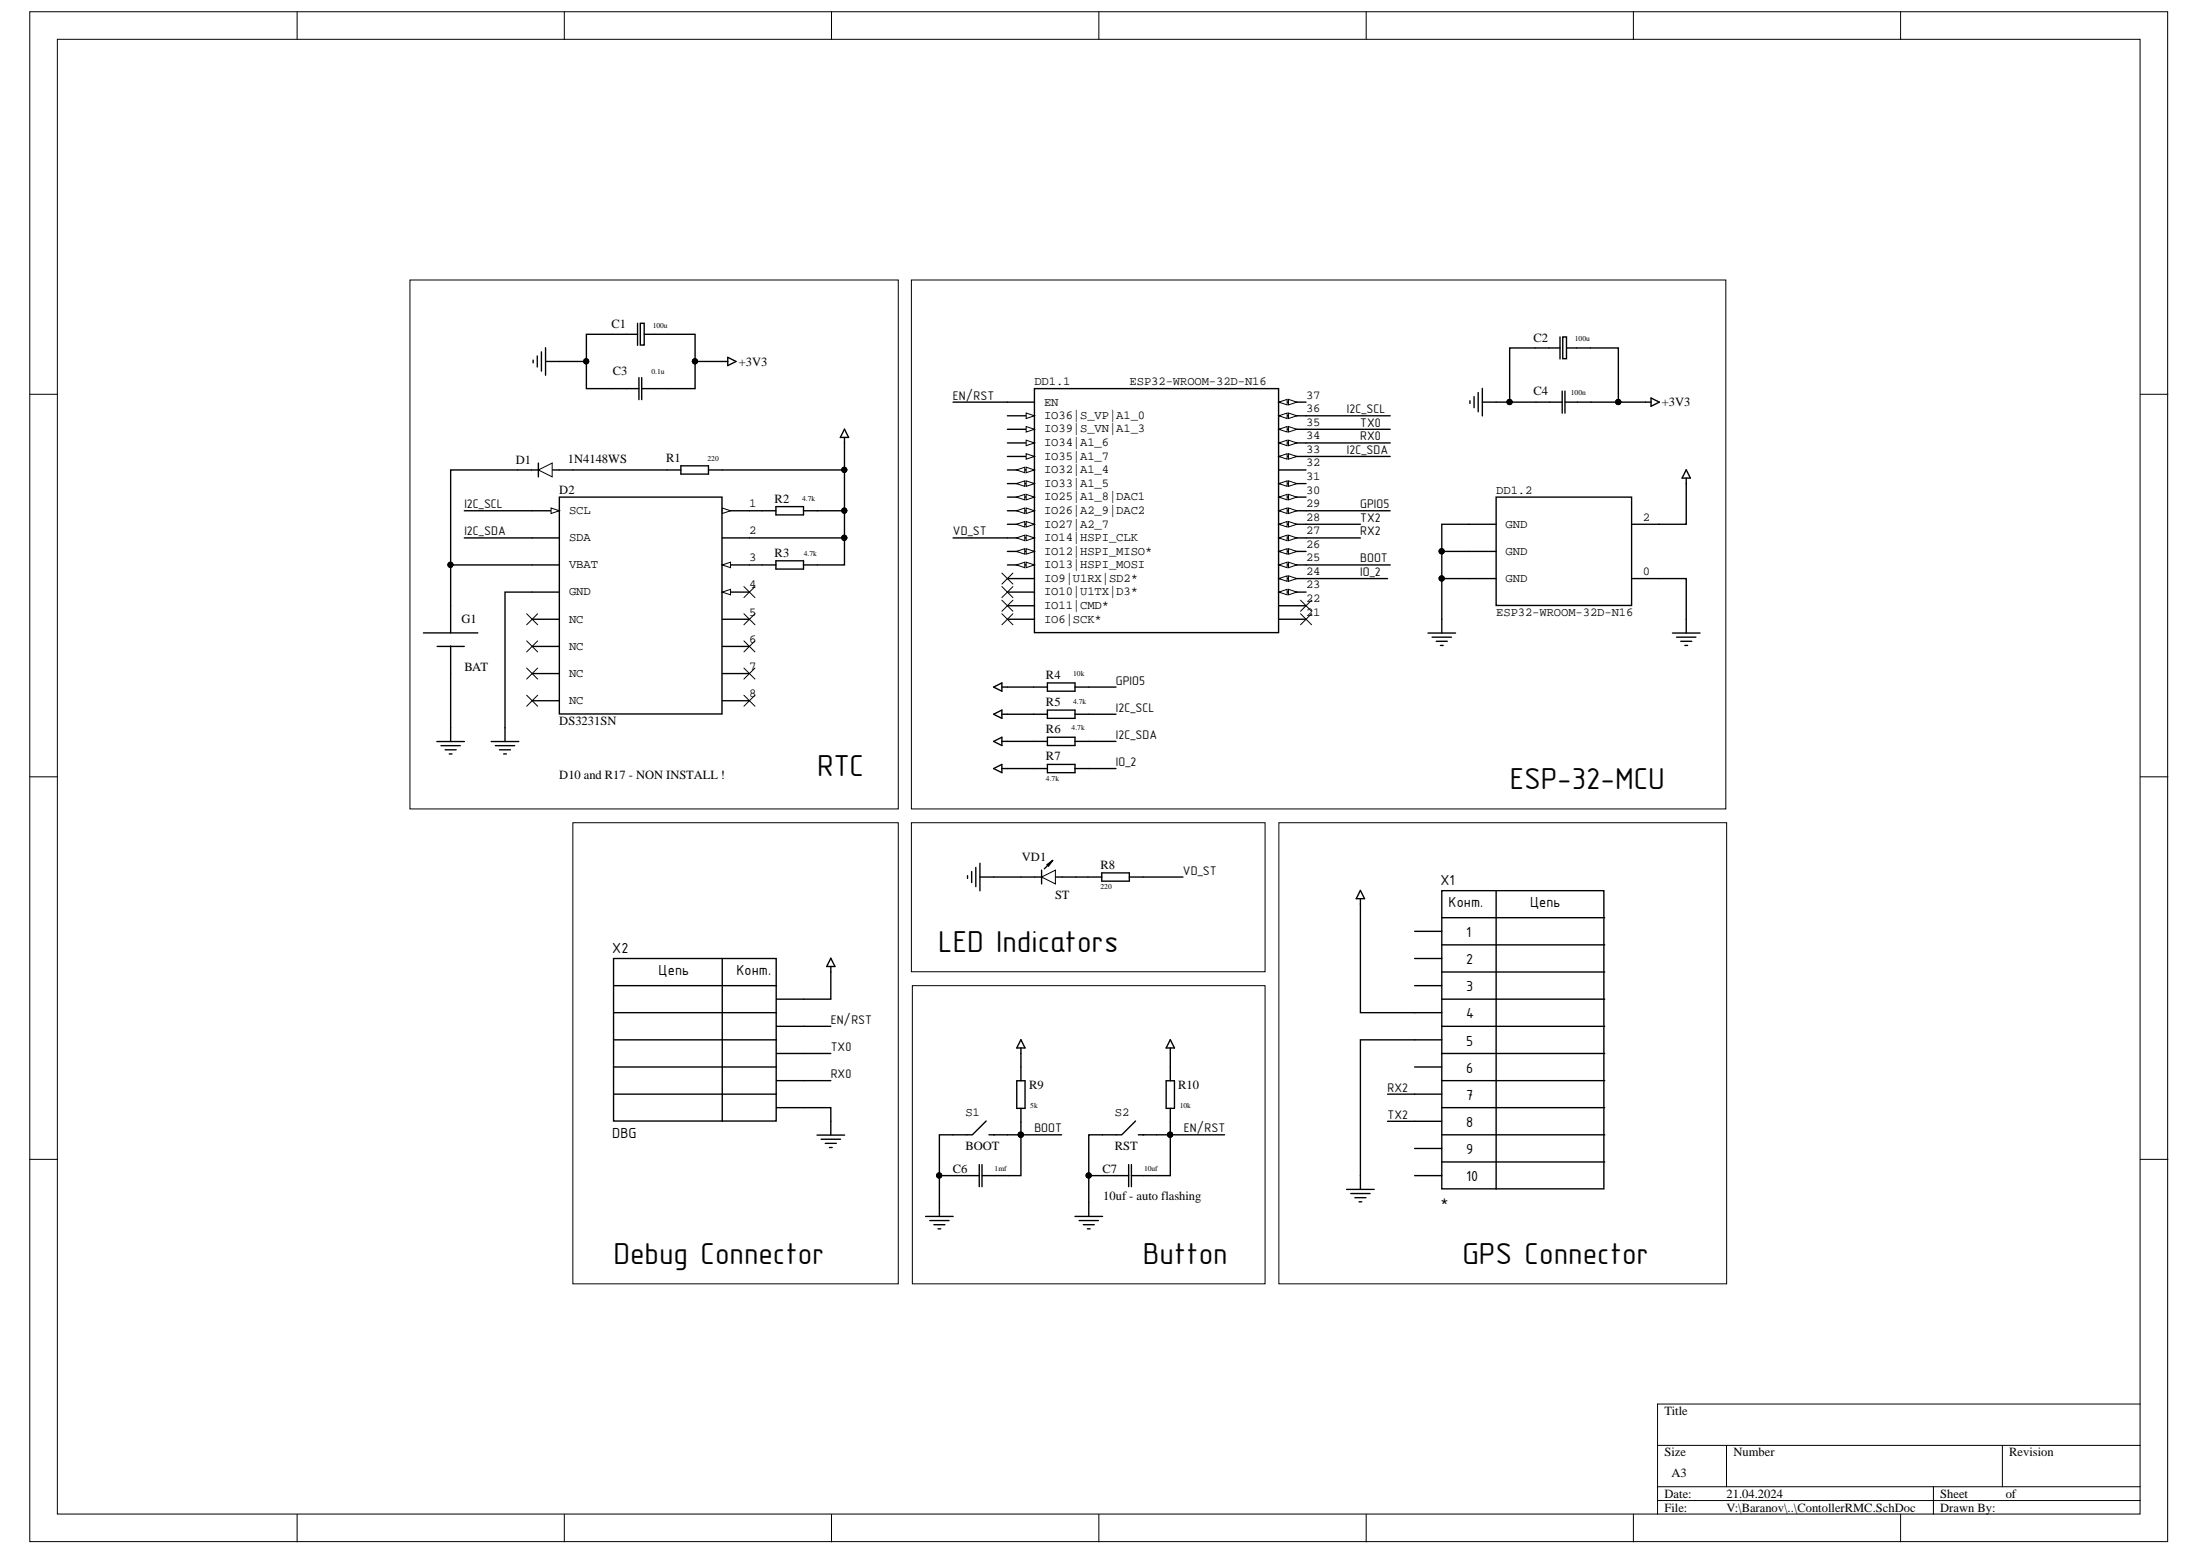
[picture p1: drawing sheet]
<svg xmlns="http://www.w3.org/2000/svg" width="297mm" height="210mm" viewBox="0 0 297 210" stroke-linecap="round" stroke-linejoin="round" font-family="sans-serif">
<g fill="#fff" stroke="#000" stroke-width=".14">
<path d="M4 1.6h288.7v206.5h-288.7z"/>
<path d="M7.7 5.3h281.2v199.1h-281.2z"/>
</g>
<g fill="none" stroke="#000" stroke-width=".14">
<path d="M40.1 1.6v3.7M76.2 1.6v3.7M112.3 1.6v3.7M148.4 1.6v3.7M184.5 1.6v3.7M220.5 1.6v3.7M256.6 1.6v3.7M55.4 37.8h65.9v71.4h-65.9zM4 53.2h3.7M289 53.2h3.7M4 104.9h3.7M123.1 111.1h47.7v20.1h-47.7z"/>
<path d="M289 104.9h3.7M4 156.5h3.7M289 156.5h3.7M223.8 195.1h65.2M233.1 195.1v5.6M270.4 195.1v5.6M289 189.5h-65.2v14.9M40.1 204.4v3.7M76.2 204.4v3.7M112.3 204.4v3.7M148.4 204.4v3.7M184.5 204.4v3.7"/>
<path d="M220.5 204.4v3.7M223.8 200.7h65.2M223.8 202.6h65.2M256.6 204.4v3.7M261 200.7v3.7"/>
</g>
<path d="M71.9 68.9h3.6M97.5 87.3h3.7M146.9 118.4h1.9M148.8 117.8h3.7v1.1h-3.7zM152.5 118.4h1.8" fill="none" stroke="#000" stroke-width=".19"/>
<path d="M74.4 68.6l1.1 .3-1.1 .4z" fill="#fff"/>
<path d="M74.4 68.6l1.1 .3-1.1 .4z" fill="none" stroke="#000" stroke-width=".14"/>
<path d="M75.5 67.1h22v29.3h-22zM97.5 68.9h3.7" fill="none" stroke="#000" stroke-width=".19"/>
<path d="M97.5 68.6l1.1 .3-1.1 .4z" fill="#fff"/>
<path d="M97.5 68.6l1.1 .3-1.1 .4z" fill="none" stroke="#000" stroke-width=".14"/>
<path d="M97.5 72.6h3.7M97.5 76.3h3.7" fill="none" stroke="#000" stroke-width=".19"/>
<path d="M97.5 76.3l1.1-.4v.7z" fill="#fff"/>
<path d="M97.5 76.3l1.1-.4v.7z" fill="none" stroke="#000" stroke-width=".14"/>
<path d="M97.5 79.9h3.7" fill="none" stroke="#000" stroke-width=".19"/>
<path d="M97.5 79.9l1.1-.3v.7z" fill="#fff"/>
<path d="M97.5 79.9l1.1-.3v.7z" fill="none" stroke="#000" stroke-width=".14"/>
<g fill="none" stroke="#000" stroke-width=".19">
<path d="M82.7 52.5h3.6M86.3 51v2.9M86.6 52.5h3.6M86.6 51v2.9M69.9 63.4h7.4M71.9 79.9h3.6M71.9 76.3h3.6M71.9 72.6h3.6M72.7 62.5v1.9M71.9 83.6h3.6M71.9 90.9h3.6M71.9 94.6h3.6"/>
<path d="M71.9 87.3h3.6M97.5 83.6h3.7M97.5 90.9h3.7M97.5 94.6h3.7"/>
</g>
<path d="M72.7 63.4l1.9-.9v1.9z" fill="#fff"/>
<g fill="none" stroke="#000" stroke-width=".14">
<path d="M72.7 63.4l1.9-.9v1.9zM100.4 79.2l1.5 1.5M101.9 79.2l-1.5 1.5M71.1 82.8l1.5 1.5M71.1 86.5l1.5 1.5M71.1 90.2l1.5 1.5M71.1 93.8l1.5 1.5M72.6 82.8l-1.5 1.5M72.6 86.5l-1.5 1.5M72.6 90.2l-1.5 1.5M72.6 93.8l-1.5 1.5M100.4 82.8l1.5 1.5"/>
<path d="M100.4 86.5l1.5 1.5M100.4 90.2l1.5 1.5M100.4 93.8l1.5 1.5M101.9 82.8l-1.5 1.5M101.9 86.5l-1.5 1.5M101.9 90.2l-1.5 1.5M101.9 93.8l-1.5 1.5"/>
</g>
<g fill="none" stroke="#000" stroke-width=".19">
<path d="M72 48.6v.4M72.5 48v1.5M73.1 47.5v2.6M73.7 46.9v3.8M73.7 48.8h1.8M97.5 48.8h.8M98.3 48.2l1.1 .6-1.1 .6zM114 57.9l.6 1.1h-1.1zM114 59v.8M136 57.9h3.7M90.1 63.4h1.8M91.9 62.9h3.8v1.1h-3.8z"/>
<path d="M95.7 63.4h1.8M102.9 68.9h1.9M102.9 76.3h1.9M104.8 68.4h3.7v1.1h-3.7zM104.8 75.7h3.7v1.1h-3.7zM108.5 68.9h1.9M108.5 76.3h1.9M60.8 98.2v1.9M68.2 98.2v1.9M59 100.1h3.7M59.5 100.7h2.6M60.1 101.2h1.5"/>
<path d="M60.7 101.8h.3M66.3 100.1h3.7M66.9 100.7h2.6M67.4 101.2h1.5M68 101.8h.4"/>
</g>
<path d="M138.5 57.6l1.2 .3-1.2 .4z" fill="#fff"/>
<path d="M138.5 57.6l1.2 .3-1.2 .4z" fill="none" stroke="#000" stroke-width=".14"/>
<path d="M136 59.8h3.7" fill="none" stroke="#000" stroke-width=".19"/>
<path d="M138.5 59.4l1.2 .4-1.2 .4z" fill="#fff"/>
<path d="M138.5 59.4l1.2 .4-1.2 .4z" fill="none" stroke="#000" stroke-width=".14"/>
<path d="M136 54.3h3.7M136 56.1h3.7" fill="none" stroke="#000" stroke-width=".19"/>
<path d="M138.5 55.8l1.2 .3-1.2 .4z" fill="#fff"/>
<path d="M138.5 55.8l1.2 .3-1.2 .4z" fill="none" stroke="#000" stroke-width=".14"/>
<path d="M139.7 52.5h32.9v32.9h-32.9zM136 61.6h3.7" fill="none" stroke="#000" stroke-width=".19"/>
<path d="M138.5 61.2l1.2 .4-1.2 .4z" fill="#fff"/>
<path d="M138.5 61.2l1.2 .4-1.2 .4z" fill="none" stroke="#000" stroke-width=".14"/>
<path d="M136 63.4h3.7" fill="none" stroke="#000" stroke-width=".19"/>
<path d="M138.5 63.1l1.2 .3-1.2 .4z" fill="#fff"/>
<path d="M138.5 63.1l1.2 .3-1.2 .4z" fill="none" stroke="#000" stroke-width=".14"/>
<path d="M137.2 63.4l1.2-.3v.7z" fill="#fff"/>
<path d="M137.2 63.4l1.2-.3v.7z" fill="none" stroke="#000" stroke-width=".14"/>
<path d="M136 65.3h3.7" fill="none" stroke="#000" stroke-width=".19"/>
<path d="M138.5 64.9l1.2 .4-1.2 .4z" fill="#fff"/>
<path d="M138.5 64.9l1.2 .4-1.2 .4z" fill="none" stroke="#000" stroke-width=".14"/>
<path d="M137.2 65.3l1.2-.4v.8z" fill="#fff"/>
<path d="M137.2 65.3l1.2-.4v.8z" fill="none" stroke="#000" stroke-width=".14"/>
<path d="M136 67.1h3.7" fill="none" stroke="#000" stroke-width=".19"/>
<path d="M138.5 66.7l1.2 .4-1.2 .4z" fill="#fff"/>
<path d="M138.5 66.7l1.2 .4-1.2 .4z" fill="none" stroke="#000" stroke-width=".14"/>
<path d="M137.2 67.1l1.2-.4v.8z" fill="#fff"/>
<path d="M137.2 67.1l1.2-.4v.8z" fill="none" stroke="#000" stroke-width=".14"/>
<path d="M136 68.9h3.7" fill="none" stroke="#000" stroke-width=".19"/>
<path d="M138.5 68.6l1.2 .3-1.2 .4z" fill="#fff"/>
<path d="M138.5 68.6l1.2 .3-1.2 .4z" fill="none" stroke="#000" stroke-width=".14"/>
<path d="M137.2 68.9l1.2-.3v.7z" fill="#fff"/>
<path d="M137.2 68.9l1.2-.3v.7z" fill="none" stroke="#000" stroke-width=".14"/>
<path d="M136 70.8h3.7" fill="none" stroke="#000" stroke-width=".19"/>
<path d="M138.5 70.4l1.2 .4-1.2 .3z" fill="#fff"/>
<path d="M138.5 70.4l1.2 .4-1.2 .3z" fill="none" stroke="#000" stroke-width=".14"/>
<path d="M137.2 70.8l1.2-.4v.7z" fill="#fff"/>
<path d="M137.2 70.8l1.2-.4v.7z" fill="none" stroke="#000" stroke-width=".14"/>
<path d="M136 72.6h3.7" fill="none" stroke="#000" stroke-width=".19"/>
<path d="M138.5 72.2l1.2 .4-1.2 .4z" fill="#fff"/>
<path d="M138.5 72.2l1.2 .4-1.2 .4z" fill="none" stroke="#000" stroke-width=".14"/>
<path d="M137.2 72.6l1.2-.4v.8z" fill="#fff"/>
<path d="M137.2 72.6l1.2-.4v.8z" fill="none" stroke="#000" stroke-width=".14"/>
<path d="M136 74.4h3.7" fill="none" stroke="#000" stroke-width=".19"/>
<path d="M138.5 74.1l1.2 .3-1.2 .4z" fill="#fff"/>
<path d="M138.5 74.1l1.2 .3-1.2 .4z" fill="none" stroke="#000" stroke-width=".14"/>
<path d="M137.2 74.4l1.2-.3v.7z" fill="#fff"/>
<path d="M137.2 74.4l1.2-.3v.7z" fill="none" stroke="#000" stroke-width=".14"/>
<path d="M136 76.3h3.7" fill="none" stroke="#000" stroke-width=".19"/>
<path d="M138.5 75.9l1.2 .4-1.2 .3z" fill="#fff"/>
<path d="M138.5 75.9l1.2 .4-1.2 .3z" fill="none" stroke="#000" stroke-width=".14"/>
<path d="M137.2 76.3l1.2-.4v.7z" fill="#fff"/>
<path d="M137.2 76.3l1.2-.4v.7z" fill="none" stroke="#000" stroke-width=".14"/>
<path d="M136 78.1h3.7M136 79.9h3.7M172.7 79.9h3.6M136 81.8h3.7M136 83.6h3.7M172.7 81.8h3.6M172.7 83.6h3.6" fill="none" stroke="#000" stroke-width=".19"/>
<path d="M172.7 79.9l1.1-.3v.7z" fill="#fff"/>
<path d="M172.7 79.9l1.1-.3v.7z" fill="none" stroke="#000" stroke-width=".14"/>
<path d="M174 79.6l1.1 .3-1.1 .4z" fill="#fff"/>
<path d="M174 79.6l1.1 .3-1.1 .4z" fill="none" stroke="#000" stroke-width=".14"/>
<path d="M172.7 78.1h3.6" fill="none" stroke="#000" stroke-width=".19"/>
<path d="M172.7 78.1l1.1-.4v.8z" fill="#fff"/>
<path d="M172.7 78.1l1.1-.4v.8z" fill="none" stroke="#000" stroke-width=".14"/>
<path d="M174 77.7l1.1 .4-1.1 .4z" fill="#fff"/>
<path d="M174 77.7l1.1 .4-1.1 .4z" fill="none" stroke="#000" stroke-width=".14"/>
<path d="M172.7 76.3h3.6" fill="none" stroke="#000" stroke-width=".19"/>
<path d="M172.7 76.3l1.1-.4v.7z" fill="#fff"/>
<path d="M172.7 76.3l1.1-.4v.7z" fill="none" stroke="#000" stroke-width=".14"/>
<path d="M174 75.9l1.1 .4-1.1 .3z" fill="#fff"/>
<path d="M174 75.9l1.1 .4-1.1 .3z" fill="none" stroke="#000" stroke-width=".14"/>
<path d="M172.7 74.4h3.6" fill="none" stroke="#000" stroke-width=".19"/>
<path d="M172.7 74.4l1.1-.3v.7z" fill="#fff"/>
<path d="M172.7 74.4l1.1-.3v.7z" fill="none" stroke="#000" stroke-width=".14"/>
<path d="M174 74.1l1.1 .3-1.1 .4z" fill="#fff"/>
<path d="M174 74.1l1.1 .3-1.1 .4z" fill="none" stroke="#000" stroke-width=".14"/>
<path d="M172.7 72.6h3.6" fill="none" stroke="#000" stroke-width=".19"/>
<path d="M172.7 72.6l1.1-.4v.8z" fill="#fff"/>
<path d="M172.7 72.6l1.1-.4v.8z" fill="none" stroke="#000" stroke-width=".14"/>
<path d="M174 72.2l1.1 .4-1.1 .4z" fill="#fff"/>
<path d="M174 72.2l1.1 .4-1.1 .4z" fill="none" stroke="#000" stroke-width=".14"/>
<path d="M172.7 70.8h3.6" fill="none" stroke="#000" stroke-width=".19"/>
<path d="M172.7 70.8l1.1-.4v.7z" fill="#fff"/>
<path d="M172.7 70.8l1.1-.4v.7z" fill="none" stroke="#000" stroke-width=".14"/>
<path d="M174 70.4l1.1 .4-1.1 .3z" fill="#fff"/>
<path d="M174 70.4l1.1 .4-1.1 .3z" fill="none" stroke="#000" stroke-width=".14"/>
<path d="M172.7 68.9h3.6" fill="none" stroke="#000" stroke-width=".19"/>
<path d="M172.7 68.9l1.1-.3v.7z" fill="#fff"/>
<path d="M172.7 68.9l1.1-.3v.7z" fill="none" stroke="#000" stroke-width=".14"/>
<path d="M174 68.6l1.1 .3-1.1 .4z" fill="#fff"/>
<path d="M174 68.6l1.1 .3-1.1 .4z" fill="none" stroke="#000" stroke-width=".14"/>
<path d="M172.7 67.1h3.6" fill="none" stroke="#000" stroke-width=".19"/>
<path d="M172.7 67.1l1.1-.4v.8z" fill="#fff"/>
<path d="M172.7 67.1l1.1-.4v.8z" fill="none" stroke="#000" stroke-width=".14"/>
<path d="M174 66.7l1.1 .4-1.1 .4z" fill="#fff"/>
<path d="M174 66.7l1.1 .4-1.1 .4z" fill="none" stroke="#000" stroke-width=".14"/>
<path d="M172.7 65.3h3.6" fill="none" stroke="#000" stroke-width=".19"/>
<path d="M172.7 65.3l1.1-.4v.8z" fill="#fff"/>
<path d="M172.7 65.3l1.1-.4v.8z" fill="none" stroke="#000" stroke-width=".14"/>
<path d="M174 64.9l1.1 .4-1.1 .4z" fill="#fff"/>
<path d="M174 64.9l1.1 .4-1.1 .4z" fill="none" stroke="#000" stroke-width=".14"/>
<path d="M172.7 63.4h3.6M172.7 61.6h3.6" fill="none" stroke="#000" stroke-width=".19"/>
<path d="M172.7 61.6l1.1-.4v.8z" fill="#fff"/>
<path d="M172.7 61.6l1.1-.4v.8z" fill="none" stroke="#000" stroke-width=".14"/>
<path d="M174 61.2l1.1 .4-1.1 .4z" fill="#fff"/>
<path d="M174 61.2l1.1 .4-1.1 .4z" fill="none" stroke="#000" stroke-width=".14"/>
<path d="M172.7 59.8h3.6" fill="none" stroke="#000" stroke-width=".19"/>
<path d="M172.7 59.8l1.1-.4v.8z" fill="#fff"/>
<path d="M172.7 59.8l1.1-.4v.8z" fill="none" stroke="#000" stroke-width=".14"/>
<path d="M174 59.4l1.1 .4-1.1 .4z" fill="#fff"/>
<path d="M174 59.4l1.1 .4-1.1 .4z" fill="none" stroke="#000" stroke-width=".14"/>
<path d="M172.7 57.9h3.6" fill="none" stroke="#000" stroke-width=".19"/>
<path d="M172.7 57.9l1.1-.3v.7z" fill="#fff"/>
<path d="M172.7 57.9l1.1-.3v.7z" fill="none" stroke="#000" stroke-width=".14"/>
<path d="M174 57.6l1.1 .3-1.1 .4z" fill="#fff"/>
<path d="M174 57.6l1.1 .3-1.1 .4z" fill="none" stroke="#000" stroke-width=".14"/>
<path d="M172.7 56.1h3.6" fill="none" stroke="#000" stroke-width=".19"/>
<path d="M172.7 56.1l1.1-.3v.7z" fill="#fff"/>
<path d="M172.7 56.1l1.1-.3v.7z" fill="none" stroke="#000" stroke-width=".14"/>
<path d="M174 55.8l1.1 .3-1.1 .4z" fill="#fff"/>
<path d="M174 55.8l1.1 .3-1.1 .4z" fill="none" stroke="#000" stroke-width=".14"/>
<path d="M172.7 54.3h3.6" fill="none" stroke="#000" stroke-width=".19"/>
<path d="M172.7 54.3l1.1-.4v.8z" fill="#fff"/>
<path d="M172.7 54.3l1.1-.4v.8z" fill="none" stroke="#000" stroke-width=".14"/>
<path d="M174 53.9l1.1 .4-1.1 .4z" fill="#fff"/>
<path d="M174 53.9l1.1 .4-1.1 .4z" fill="none" stroke="#000" stroke-width=".14"/>
<path d="M198.3 70.8h3.7M198.3 74.4h3.7M198.3 78.1h3.7M202 67.1h18.3v14.6h-18.3zM220.3 70.8h3.7M220.3 78.1h3.7M137.8 118.4h7.5M140.6 117.5v1.8M141.4 116.7l.7-.5-.5 .7zM142.1 116.2l-1.1 1.1" fill="none" stroke="#000" stroke-width=".19"/>
<path d="M140.6 118.4l1.9-.9v1.8z" fill="#fff"/>
<g fill="none" stroke="#000" stroke-width=".14">
<path d="M123.1 37.8h109.9v71.4h-109.9zM135.3 77.4l1.5 1.4M135.3 79.2l1.5 1.5M136.8 77.4l-1.5 1.4M136.8 79.2l-1.5 1.5M135.3 81l1.5 1.5M135.3 82.8l1.5 1.5M136.8 81l-1.5 1.5M136.8 82.8l-1.5 1.5M175.6 81l1.5 1.5M175.6 82.8l1.5 1.5M177.1 81l-1.5 1.5"/>
<path d="M177.1 82.8l-1.5 1.5M77.3 111.1h44v62.2h-44zM140.6 118.4l1.9-.9v1.8zM172.7 111.1h60.4v62.2h-60.4zM123.2 133.1h47.6v40.2h-47.6z"/>
</g>
<g fill="none" stroke="#000" stroke-width=".19">
<path d="M75.5 48.8h3.7M86.1 45.1h-6.9v7.4h3.5M86.1 43.6v3M86.5 43.6h.5v3h-.5zM87 45.1h6.8v7.4h-3.6M93.8 48.8h3.7M114 59.8v3.6M128.7 54.3h7.3M176.3 56.1h11.4M176.3 57.9h11.4M176.3 59.8h11.4M198.5 54.1v.4"/>
<path d="M199 53.5v1.5M199.6 53v2.6M200.1 52.4v3.7M203.8 54.3h7.1M210.6 47h-6.8v7.3h-3.7M210.6 45.5v3M210.9 52.8v3M211 45.5h.5v2.9h-.5zM211.3 54.3h7.2M211.3 52.8v3M211.6 47h6.9v7.3h4.4M222.9 53.7l1.1 .6-1.1 .5z"/>
<path d="M60.8 76.3v9.1M62.7 72.6h9.2M62.7 68.9h9.2M69.9 63.4h-9.1v12.9h11.1M71.9 79.9h-3.7v18.3M77.3 63.4h12.8M97.5 63.4h16.5v9.2h-12.8M101.2 68.9h1.7M101.2 76.3h1.7M110.4 68.9h3.6M114 72.6v3.7h-3.6M128.7 72.6h7.3"/>
<path d="M176.3 72.6h7.4M176.3 68.9h11.4M176.3 76.3h11.4M176.3 61.6h11.4M176.3 78.1h11M176.3 70.8h7.4M198.3 78.1h-3.6v7.4M198.3 74.4h-3.6v3.7M198.3 70.8h-3.6v3.6M224 78.1h3.7v7.4M227.7 64.5v6.3h-3.7M227.7 63.4l.5 1.1h-1.1z"/>
<path d="M57.2 85.4h7.3M59 87.3h3.7M60.8 87.2v11M134.2 92.7l1.1-.5v1.1zM134.2 96.4l1.1-.5v1.1zM135.3 92.7h6.1M135.3 96.4h6.1M141.4 92.2h3.7v1.1h-3.7zM141.4 95.9h3.7v1.1h-3.7zM141.4 99.5h3.7v1.1h-3.7zM145.1 92.7h5.6M145.1 96.4h5.6"/>
<path d="M192.8 85.5h3.7M193.4 86h2.6M193.9 86.6h1.5M194.5 87.1h.4M225.8 85.5h3.7M226.4 86h2.6M226.9 86.6h1.5M227.5 87.1h.4M130.6 118.2v.4M131.2 117.6v1.5M131.8 117.1v2.6M132.3 116.5v3.7"/>
<path d="M132.3 118.4h5.5M134.2 100.1l1.1-.6v1.1zM134.2 103.7l1.1-.5v1.1zM135.3 100.1h6.1M135.3 103.7h6.1M141.4 103.2h3.7v1.1h-3.7zM145.1 100.1h5.6M145.1 103.7h5.6M145.3 118.4h1.6M154.3 118.4h5.4M82.8 129.4h22v21.9h-22zM82.8 133.1h22"/>
<path d="M82.8 136.7h22M97.5 129.4v22M104.8 138.5h7.4M112.2 130.5v4.4h-7.4M112.2 129.3l.5 1.2h-1.1zM183.7 121.3v15.4h11M183.7 120.2l.5 1.1h-1.1zM191 133.1h3.7M191 125.7h3.7M191 129.4h3.7M194.7 120.2h21.9v40.3h-21.9zM194.7 134.9h22"/>
<path d="M194.7 138.5h22M194.7 123.9h22M194.7 127.5h22M194.7 131.2h22M202 120.2v40.3M82.8 140.4h22M82.8 144h22M82.8 147.7h22M104.8 149.5h7.4v3.7M104.8 142.2h7.4M104.8 145.9h7.4M110.3 153.2h3.7"/>
<path d="M110.9 153.8h2.6M111.4 154.3h1.5M112 154.9h.4M132.2 158.7h-5.4v5.5M132.2 157.2v3M132.6 157.2v3M133.1 151.3l-1.8 1.9h-4.5v5.5M133.5 153.2h4.3v5.5h-5.2M137.3 145.9h1.1v3.7h-1.1zM137.8 141.5v4.4M137.8 149.6v3.6h5.5M137.8 140.3l.6 1.2h-1.1z"/>
<path d="M147 158.7v5.5M152.4 157.2v3M152.8 157.2v3M153.3 151.3l-1.8 1.9h-4.5v5.5h5.4M153.7 153.2h4.3v5.5h-5.2M157.5 145.9h1.1v3.7h-1.1zM158 140.3l.6 1.2h-1.1zM158 141.5v4.4M158 149.6v3.6h7.3M187.3 147.7h7.4M187.3 151.4h7.4M191 144h3.7"/>
<path d="M191 158.7h3.7M191 155h3.7M194.7 140.4h-11v20.2M194.7 142.2h22M194.7 145.9h22M194.7 149.5h22M194.7 153.2h22M194.7 156.9h22M125 164.2h3.7M125.5 164.8h2.6M126.1 165.3h1.5M126.6 165.9h.4"/>
<path d="M145.1 164.2h3.8M145.7 164.8h2.6M146.3 165.3h1.4M146.8 165.9h.4M181.8 160.6h3.7M182.4 161.1h2.6M182.9 161.7h1.5M183.5 162.2h.4"/>
</g>
<g fill="#000" stroke="#000" stroke-width=".14">
<circle cx="79.1" cy="48.8" r=".35"/>
<circle cx="93.8" cy="48.8" r=".35"/>
<circle cx="203.8" cy="54.3" r=".35"/>
<circle cx="218.5" cy="54.3" r=".35"/>
<circle cx="60.8" cy="76.2" r=".35"/>
<circle cx="114" cy="68.9" r=".35"/>
<circle cx="114" cy="63.4" r=".35"/>
<circle cx="114" cy="72.6" r=".35"/>
<circle cx="194.6" cy="78.1" r=".35"/>
<circle cx="194.6" cy="74.4" r=".35"/>
<circle cx="126.8" cy="158.7" r=".35"/>
<circle cx="137.8" cy="153.2" r=".35"/>
<circle cx="147" cy="158.7" r=".35"/>
<circle cx="158" cy="153.2" r=".35"/>
</g>
<g font-size="4.1">
<text x="110.3" y="104.7">RTC</text>
<text x="203.8" y="106.6">ESP-32-MCU</text>
<text x="126.7" y="128.5">LED Indicators</text>
<text x="82.8" y="170.7">Debug Connector</text>
<text x="154.3" y="170.7">Button</text>
<text x="197.4" y="170.7">GPS Connector</text>
</g>
<g font-size="2.1">
<text x="194.5" y="119.5">X1</text>
<text x="195.6" y="122.4">Конт.</text>
<text x="206.6" y="122.4">Цепь</text>
<text x="82.7" y="128.6">X2</text>
<text x="88.9" y="131.6">Цепь</text>
<text x="99.4" y="131.6">Конт.</text>
<text x="198" y="126.5">1</text>
<text x="198" y="130.1">2</text>
<text x="198" y="133.8">3</text>
<text x="198" y="137.5">4</text>
<text x="198" y="141.1">5</text>
<text x="198" y="144.8">6</text>
<text x="198" y="148.5">7</text>
<text x="82.7" y="153.6">DBG</text>
<text x="198" y="152.1">8</text>
<text x="198" y="155.8">9</text>
<text x="198" y="159.4">10</text>
<text x="194.5" y="162.7">*</text>
</g>
<g font-size="1.7">
<text x="82.5" y="44.3">C1</text>
<text x="207.1" y="46.1">C2</text>
<text x="82.8" y="50.6">C3</text>
<text x="99.8" y="49.4">+3V3</text>
<text x="128.7" y="53.9">EN/RST</text>
<text x="207.1" y="53.3">C4</text>
<text x="181.8" y="55.8">I2C_SCL</text>
<text x="183.7" y="57.6">TX0</text>
<text x="183.7" y="59.4">RX0</text>
<text x="224.4" y="54.9">+3V3</text>
<text x="69.6" y="62.6">D1</text>
<text x="76.7" y="62.5">1N4148WS</text>
<text x="89.9" y="62.4">R1</text>
<text x="181.8" y="61.3">I2C_SDA</text>
<text x="62.7" y="68.6">I2C_SCL</text>
<text x="75.5" y="66.7">D2</text>
<text x="104.6" y="67.8">R2</text>
<text x="183.7" y="70.4">TX2</text>
<text x="183.7" y="68.6">GPIO5</text>
<text x="62.7" y="72.2">I2C_SDA</text>
<text x="104.6" y="75.2">R3</text>
<text x="128.7" y="72.2">VD_ST</text>
<text x="183.7" y="72.2">RX2</text>
<text x="183.7" y="75.9">BOOT</text>
<text x="183.7" y="77.7">IO_2</text>
<text x="62.3" y="84">G1</text>
<text x="62.7" y="90.5">BAT</text>
<text x="141.2" y="91.6">R4</text>
<text x="141.2" y="95.3">R5</text>
<text x="150.7" y="92.4">GPIO5</text>
<text x="75.5" y="97.9">DS3231SN</text>
<text x="141.2" y="99">R6</text>
<text x="150.7" y="96.1">I2C_SCL</text>
<text x="150.7" y="99.7">I2C_SDA</text>
<text x="75.5" y="105.2">D10 and R17 - NON INSTALL !</text>
<text x="141.2" y="102.6">R7</text>
<text x="150.7" y="103.4">IO_2</text>
<text x="138" y="116.2">VD1</text>
<text x="148.6" y="117.3">R8</text>
<text x="159.7" y="118.1">VD_ST</text>
<text x="142.4" y="121.4">ST</text>
<text x="112.2" y="138.2">EN/RST</text>
<text x="112.2" y="141.9">TX0</text>
<text x="112.2" y="145.5">RX0</text>
<text x="138.9" y="147">R9</text>
<text x="159.1" y="147">R10</text>
<text x="187.3" y="147.4">RX2</text>
<text x="130.3" y="155.3">BOOT</text>
<text x="139.7" y="152.8">BOOT</text>
<text x="150.5" y="155.3">RST</text>
<text x="159.8" y="152.8">EN/RST</text>
<text x="187.3" y="151">TX2</text>
<text x="128.7" y="158.3">C6</text>
<text x="148.8" y="158.3">C7</text>
<text x="149" y="162">10uf - auto flashing</text>
<text x="224.7" y="191">Title</text>
<text x="224.7" y="196.6">Size</text>
<text x="234" y="196.6">Number</text>
<text x="271.3" y="196.6">Revision</text>
<text x="224.7" y="202.2">Date:</text>
<text x="225.7" y="199.4">A3</text>
<text x="233.1" y="202.2">21.04.2024</text>
<text x="262" y="202.2">Sheet</text>
<text x="270.8" y="202.2">of</text>
<text x="224.7" y="204">File:</text>
<text x="233.1" y="204">V:\Baranov\..\ContollerRMC.SchDoc</text>
<text x="262" y="204">Drawn By:</text>
</g>
<g font-size="1.6">
<text x="139.7" y="52">DD1.1</text>
<text x="152.5" y="52">ESP32-WROOM-32D-N16</text>
<text x="176.3" y="53.8">37</text>
<text x="141" y="58.4">IO39|S_VN|A1_3</text>
<text x="141" y="54.7">EN</text>
<text x="141" y="56.6">IO36|S_VP|A1_0</text>
<text x="176.3" y="59.3">34</text>
<text x="176.3" y="57.4">35</text>
<text x="176.3" y="55.6">36</text>
<text x="141" y="60.2">IO34|A1_6</text>
<text x="141" y="62.1">IO35|A1_7</text>
<text x="141" y="63.9">IO32|A1_4</text>
<text x="141" y="65.7">IO33|A1_5</text>
<text x="176.3" y="64.8">31</text>
<text x="176.3" y="62.9">32</text>
<text x="176.3" y="61.1">33</text>
<text x="76.8" y="69.4">SCL</text>
<text x="101.2" y="68.4">1</text>
<text x="141" y="67.5">IO25|A1_8|DAC1</text>
<text x="141" y="69.4">IO26|A2_9|DAC2</text>
<text x="141" y="71.2">IO27|A2_7</text>
<text x="176.3" y="70.3">28</text>
<text x="176.3" y="68.4">29</text>
<text x="176.3" y="66.6">30</text>
<text x="202" y="66.6">DD1.2</text>
<text x="203.3" y="71.2">GND</text>
<text x="221.8" y="70.3">2</text>
<text x="76.8" y="76.7">VBAT</text>
<text x="76.8" y="73">SDA</text>
<text x="101.2" y="72.1">2</text>
<text x="101.2" y="75.8">3</text>
<text x="141" y="73">IO14|HSPI_CLK</text>
<text x="141" y="74.9">IO12|HSPI_MISO*</text>
<text x="141" y="76.7">IO13|HSPI_MOSI</text>
<text x="176.3" y="77.6">24</text>
<text x="176.3" y="75.8">25</text>
<text x="176.3" y="73.9">26</text>
<text x="176.3" y="72.1">27</text>
<text x="203.3" y="74.9">GND</text>
<text x="221.8" y="77.6">0</text>
<text x="76.8" y="80.4">GND</text>
<text x="101.2" y="79.4">4</text>
<text x="101.2" y="83.1">5</text>
<text x="141" y="78.5">IO9|U1RX|SD2*</text>
<text x="141" y="80.4">IO10|U1TX|D3*</text>
<text x="141" y="82.2">IO11|CMD*</text>
<text x="176.3" y="83.1">21</text>
<text x="176.3" y="81.3">22</text>
<text x="176.3" y="79.4">23</text>
<text x="202" y="83.1">ESP32-WROOM-32D-N16</text>
<text x="203.3" y="78.5">GND</text>
<text x="76.8" y="87.7">NC</text>
<text x="76.8" y="84">NC</text>
<text x="101.2" y="86.8">6</text>
<text x="141" y="84">IO6|SCK*</text>
<text x="76.8" y="95">NC</text>
<text x="76.8" y="91.3">NC</text>
<text x="101.2" y="90.4">7</text>
<text x="101.2" y="94.1">8</text>
<text x="130.3" y="150.6">S1</text>
<text x="150.5" y="150.6">S2</text>
</g>
<g font-size="1">
<text x="88.1" y="44.3">100u</text>
<text x="212.6" y="46.1">100u</text>
<text x="88" y="50.4">0.1u</text>
<text x="212.1" y="53.3">100n</text>
<text x="95.5" y="62.2">220</text>
<text x="108.3" y="67.7">4.7k</text>
<text x="108.5" y="75.1">4.7k</text>
<text x="144.9" y="91.3">10k</text>
<text x="144.9" y="95">4.7k</text>
<text x="144.7" y="98.6">4.7k</text>
<text x="141.2" y="105.4">4.7k</text>
<text x="148.6" y="120">220</text>
<text x="139.1" y="149.5">5k</text>
<text x="159.3" y="149.5">10k</text>
<text x="134.3" y="158.1">1mf</text>
<text x="154.5" y="158.1">10uf</text>
</g>
</svg>
